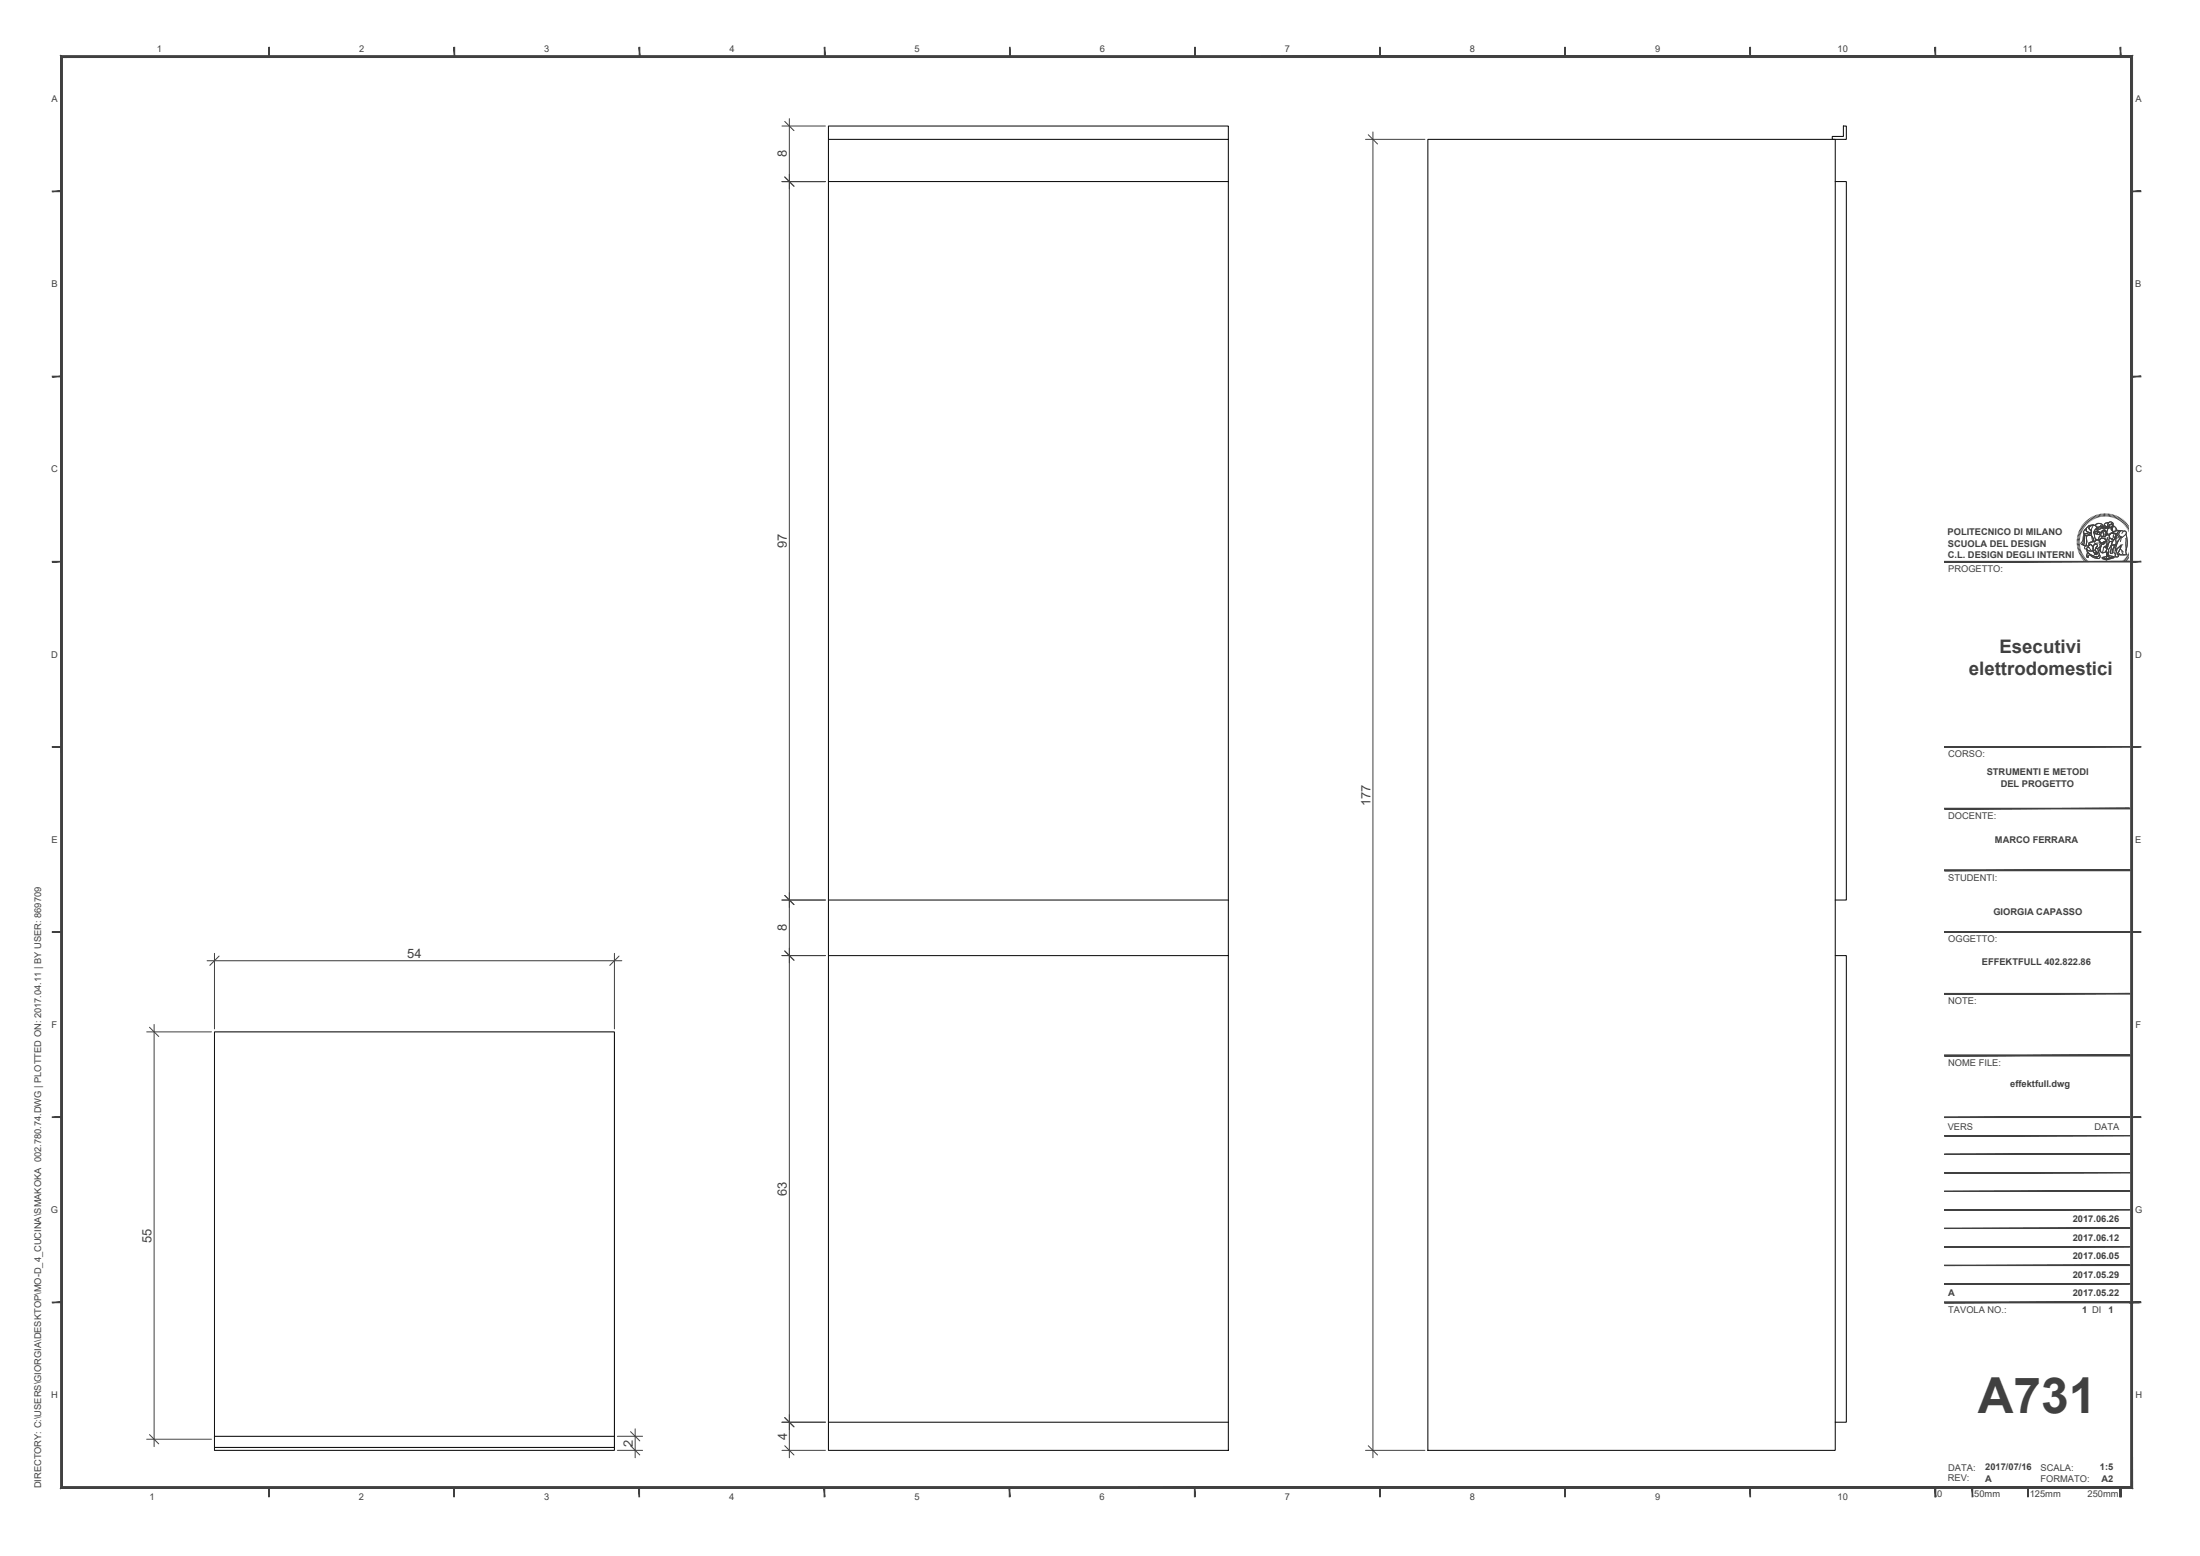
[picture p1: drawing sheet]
<svg xmlns="http://www.w3.org/2000/svg" width="594mm" height="420mm" viewBox="0 0 594 420" stroke-linecap="round" stroke-linejoin="round" font-family="sans-serif">
<!-- layer: 0 -->
<path d="M223.7 37.6h108v354h-108zM385.6 37.6h110v354h-110zM223.7 49h108M223.7 243h108M223.7 258h108M57.9 388.6v-110h108v110M57.9 387.8h108M223.7 384h108" fill="none" stroke="#000" stroke-width=".27"/>
<!-- layer: Layer1 -->
<path d="M223.7 37.6v-3.6h108v3.6M494.8 36.8h3v-2.8h.8v3.6h-3.8zM495.6 49h3v194h-3M495.6 258h3v126h-3" fill="none" stroke="#000" stroke-width=".27"/>
<!-- layer: costr -->
<path d="M57.9 387.8v3.8h108v-3M57.9 390.8h108" fill="none" stroke="#000" stroke-width=".27"/>
<!-- layer: G-ANNO-TEXT -->
<g fill="none" stroke="#404040" stroke-width=".27">
<path d="M211.2 34h11.7M213.2 32v361.6M368.7 37.6h16.1M370.7 35.6v358M211.2 49h11.7M55.9 259.4h112M57.9 257.4v20.4M165.9 257.4v20.4M211.2 258h11.7M211.2 243h11.7M39.6 278.6h17.5M41.6 276.6v114"/>
<path d="M39.6 388.6h17.5M166.7 391.6h6.8M166.7 387.8h6.8M171.5 385.8v7.8M211.2 391.6h11.7M211.2 384h11.7M368.7 391.6h16.1"/>
</g>
<!-- layer: 0 -->
<g fill="none" stroke="#404040" stroke-width=".27">
<path d="M211.9 32.8l2.5 2.5M369.5 36.4l2.5 2.5M211.9 47.8l2.5 2.5M59.2 258.2l-2.5 2.5M167.2 258.2l-2.5 2.5M211.9 256.8l2.5 2.5M211.9 241.8l2.5 2.5M40.4 277.4l2.5 2.5M40.4 387.4l2.5 2.5M170.3 390.4l2.5 2.5M170.3 386.6l2.5 2.5M211.9 390.4l2.5 2.5"/>
<path d="M211.9 382.8l2.5 2.5M369.5 390.4l2.5 2.5"/>
</g>
<!-- layer: G-ANNO-LOGO -->
<g fill="none" stroke="#404040" stroke-width=".27">
<path d="M564.6 139.8l.3 .6M564.9 139.6l.3 .6M565.2 139.5l.3 .6M565.5 139.3l.3 .7M565.9 139.2l.2 .6M566.2 139.1l.2 .6M566.5 139l.2 .6M566.9 138.9l.1 .6M567.2 138.8l.1 .7M567.6 138.8l.1 .6M567.9 138.7l.1 .7M568.3 138.7v.7"/>
<path d="M568.6 138.7v.7M569 138.7v.7M569.4 138.8l-.1 .6M569.7 138.8l-.1 .7M570.1 138.9l-.2 .6M570.4 139l-.2 .6M570.8 139.1l-.2 .6M571.1 139.2l-.2 .6M571.4 139.3l-.2 .6M571.8 139.4l-.3 .6M572.1 139.6l-.3 .6M572.4 139.8l-.4 .6"/>
<path d="M572.7 140l-.4 .5M560.9 146.3l.6 .1M560.9 146h.6M560.9 145.6l.7 .1M560.9 145.3l.7 .1M561 144.9l.7 .2M561.1 144.6l.6 .1M561.2 144.2l.6 .2M561.3 143.9l.6 .2M561.4 143.6l.6 .2M561.5 143.2l.6 .3M561.5 146.7h-.6"/>
<path d="M561.6 147l-.7 .1M561.6 147.3l-.7 .1M561.7 147.6l-.7 .2M561.7 142.9l.6 .3M561.7 148l-.6 .1M561.8 148.3l-.7 .2M561.9 142.6l.5 .3M561.9 148.6l-.7 .2M562 148.9l-.6 .2M562 142.3l.6 .3M562.1 149.2l-.6 .3M562.2 142l.6 .4"/>
<path d="M562.3 149.5l-.6 .3M562.4 149.8l-.6 .3M562.4 141.7l.6 .4M562.6 150.1l-.6 .3M562.7 141.4l.5 .5M562.7 144h.9a.56 .56 0 0 0 .9 .1l.2-.2v.2a.31 .31 0 0 1 0 .5 .31 .31 0 0 1-.5 0 1.15 1.15 0 0 1-1.5-.5zM562.8 150.3l-.6 .4M562.8 144v.4M562.9 141.2l.5 .4M562.9 144.5l-.2 .6-.1 1.2-.4 .7 .4 .2M563 150.6l-.6 .4M563.1 142.9l.3-.2-.1 .5 .2 .4 1.1 .4a.57 .57 0 0 1-.9 .1h-.7l-.4-.3v-.2z"/>
<path d="M563.2 140.9l.4 .5M563.2 150.9l-.6 .4M563.2 144.5l-.1 .1a2.13 2.13 0 0 0-.3 1.9l-.2 .7 .7 .2M563.2 144.5l.4 .1-.2 .5v2.2l-.3 .1-.5-.3 .2-.7 .1-1.3zM563.4 142.7l-.8 1 .4 .4 .6-.1a.6 .6 0 0 0 .9 0l.2-.1M563.4 151.1l-.5 .4M563.4 140.7l.5 .5M563.4 148.1a.73 .73 0 0 0 .9 .7l.9-.2M563.5 142.4l.6-.4 1.3-.2-1 .3a.56 .56 0 0 0-.3 .7 .56 .56 0 0 0 .6 .4l-.1 .8-1.1-.4-.2-.4zM563.6 148.5l.1 .6 .7 .6 1.9 .9M563.6 148.5l1.2 .3a.35 .35 0 0 1 .5-.1 .35 .35 0 0 1 .1 .5l.2 .2v.2l.2-.2 .3 .4-.2-.5 .4 .4-.2-.5 .4 .1-.8-.7 .3-.7 .4 .2 .5 1.4-.2 .6-.8 .2-1.4-.5-.8-.8zM563.6 151.3l-.5 .5"/>
<path d="M563.6 144.6h.5a.6 .6 0 0 1 .6-.1 .6 .6 0 0 1 .3 .6l.3 .6v.5l-1.2 .4 .2 .5-.4 .5-.4-.2-.1-.4v-1.9zM563.6 144.6l-.2 .5 .1 2.3M563.7 140.4l.4 .6M563.7 149.1l.8 .7 1.4 .5h.6l.4-.5 .2 .7-.5 .3-.9-.1-1.4-.9-.5 .3 .2 .2-.3 .2-.3-.4zM563.7 149.1l-.3 1 .3 .4 .3-.2-.2-.2 .5-.3 1.1 .8 1.3 .2 .4-.3-.2-.7M563.8 151.5l-.4 .6M563.9 147.6l-.5-.2-.4 .2a.35 .35 0 0 0-.1 .4 .35 .35 0 0 0 .3 .2l.9-.3 .5 .5M564 140.2l.4 .6M564.1 151.8l-.4 .5M564.1 146.6l1.2-.4 .3 .1 .4-.5 .9 .2 .5 1.1-.1 .4-.7 .5a.34 .34 0 0 1-.6-.1 .34 .34 0 0 1 .4-.5l-.1-.2a.59 .59 0 0 0-.7-.3 .59 .59 0 0 0-.3 .7l-.8-.6h-.4zM564.1 147.2a.44 .44 0 0 1 .5-.2 .44 .44 0 0 1 .4 .4l.3 .2-.1 1-.9 .2a.57 .57 0 0 1-.7-.2 .57 .57 0 0 1-.1-.6l.6-.1-.2-.3zM564.3 140l.3 .6"/>
<path d="M564.3 152l-.4 .5M564.4 142.1l.9-.3 .5 .1a.81 .81 0 0 1-.2 1.4l-.2 .4 .2 .7a.91 .91 0 0 0 .5 1.2l.2 .2-.5 .1-.1 .4-.4-.1v-.5l-.6-1.3v-1.2l-.2-.1a.55 .55 0 0 1-.4-.4 .55 .55 0 0 1 .3-.6zM564.5 146.9l.7 .7M564.5 147l-.1 .1a.49 .49 0 0 0-.4 .2 .49 .49 0 0 0 .1 .6M564.6 152.2l-.4 .5M564.8 144.5l-1.4 .1a.68 .68 0 0 0-.8 .1 .68 .68 0 0 0-.1 .8l-.1 .5-.5 .7 .3 .3M564.9 152.3l-.4 .6M564.9 144.9l.2 1.4M565.1 142.1l-.4 1.1 .1 1.3 .4 .9 .2 .9h.3l.1-.4 .5-.1-.2-.2a1.13 1.13 0 0 1-.6-1.4l-.1-.5 .7-1.2v-.3l-.4-.4-1.5 .1-.8 .7v.9l1.2 .4M565.2 152.5l-.4 .6M565.3 146.2l-1.1 .4-.1 .4 .2 .1M565.4 141.8l-1 .3a.56 .56 0 0 0-.3 .6 .56 .56 0 0 0 .6 .5"/>
<path d="M565.4 152.6l-.3 .7M565.6 146.9h.3a.4 .4 0 0 1 .5 .3 .4 .4 0 0 1-.3 .5l-.4 1 .8 .7-.4-.2 .2 .5-.4-.4 .2 .5-.3-.4-.2 .2v-.2l-.3-.5a2.23 2.23 0 0 1 .3-2zM565.6 146.9h.3a.4 .4 0 0 1 .5 .3 .4 .4 0 0 1-.3 .5l-.4 1 .8 .7-.4-.2 .2 .5-.4-.4 .2 .5-.3-.4-.2 .2v-.2l-.3-.5a2.25 2.25 0 0 1 .3-2zM565.7 143.7l.7-.3 .3 .2a.32 .32 0 0 0-.4 .2 .32 .32 0 0 0 0 .4h.2l-.6-.1zM565.7 143.1l.9-.3-.1 .5-1.1 .5zM565.7 143.7l.2 .4 .6 .1M565.7 152.8l-.2 .6M565.8 141.9l.8-.6 .9 .2 .3 .4-.1 .3-.5-.2-.5 .4-.6-.2M565.9 141.6l.5-.3h.6l.7 .3 .2 .4-.2 .2-.5-.2-.1 .2-.6 .2-.7-.5zM566 152.9l-.2 .6M566.1 142.2l.6 .2 .6-.5 .3 .3-.2 .5-.4 .2-.4-.1-.6 .1zM566.3 145.8l.6 .2 .4 .7 .1 .6-.4 .4"/>
<path d="M566.3 153l-.2 .7M566.4 143.7h.8l-.2 .4a.29 .29 0 0 1-.2 .3 .29 .29 0 0 1-.4-.2zM566.4 148.1l.5 1.6-.3 .5-.7 .1M566.4 143.4l.3 .2M566.5 143.1l-.1 .2-1 .5M566.5 146.7l-.8 .2M566.6 142.8l-.4 .5M566.7 153.1l-.2 .7M566.7 146.3l.7 .6M566.8 143.7a.36 .36 0 0 0-.5 .3 .36 .36 0 0 0 .5 .3l.2-.5 .2-.1-.6 .1M566.8 146.8a.7 .7 0 0 1 .2 .9 .7 .7 0 0 1-1 .2M566.9 146v-.3l.6-.4 1 .3 .2 .6h-.4l-1 .4 .6 .4 .4-.3 .4-.7-.2-.5-1.1-.2-.5 .7-.2-.1 .2-1.1 .3-.2 .2 .2h1.1l.5-.4v-.3l.6 .2 .1 1-.2 .5 .1 .6-.3 .5-.4 .2-.2 .5h-.4l.3 .3 .3-.1v.4l.1-.2-.3 .8a.55 .55 0 0 1-.7 .5l-.5-.1-.6-.6 .3-.6 .2-1.1"/>
<path d="M566.9 145.8l.6-.5 .6 .1 .5 .4a.29 .29 0 0 1 .2 .4 .29 .29 0 0 1-.5 0l-1.1 .6zM566.9 148.6l.8 .7M567 153.2l-.2 .6M567.1 142.7v.1M567.2 142.3l.2 .1M567.2 144.6l-.4 .6-.1 .7M567.2 148v.9M567.2 142.4h.1M567.3 153.2l-.1 .7M567.3 146.6l1.2-.4-.2 .5-.4 .3-.5-.2zM567.3 147.4l-.3 1-.4 .4M567.5 146.8h-.1"/>
<path d="M567.6 142.5l.8-.2 .2 .4-.4 .1zM567.6 142.2l-.2 .5-.4 .2-.4-.2-.6 .2M567.6 153.3l-.1 .7M567.7 150.5l2-.4 1.1 .2-2 .6zM567.7 150.5l1.1 .4v.3l-1.1-.4zM567.7 143.3l.7-.2 .3 .2 .3 .7-.1 .6-.3-.2 .2-.3-.1-.5-.5-.4-.4 .3 .2 1.3h-.5l-.3-.2zM567.9 143.3l.4-.1 .3 .2 .1 1a.47 .47 0 0 1-.7 .4zM567.9 153.3v.7M568 142.3a.39 .39 0 0 1 .5-.3 .39 .39 0 0 1 .2 .6l-.1 .1M568 146.8l.1 .1M568 147.7l-.3 1.6 1.1-.2M568.1 142.1a.42 .42 0 0 1 .6-.1 .42 .42 0 0 1-.1 .6l-.2-.2a.23 .23 0 0 1-.4 0 .23 .23 0 0 1 .1-.3z"/>
<path d="M568.1 146.4l.1 .1M568.1 146.7l.1 .1M568.2 146.5h-.1M568.2 143.5v.1M568.3 153.3l-.1 .7M568.3 143.5l-.2 .1M568.4 142.5l-.3-.2-.5 .2 .6 .3 .4-.1-.2-.4v.2M568.4 144.8v.7M568.4 147.5l.3 .1 .2-.5 .4-.2-.4 1.3v-.4l-.3 .1zM568.5 146.3l-.2 .4-.3 .3-.5-.3M568.5 143.4l.2 .2-.1 .1M568.6 153.3v.7"/>
<path d="M568.6 143.5l-.3-.3-.4 .2 .2 1.2a.45 .45 0 0 1-.7 .1 .45 .45 0 0 1 0-.7l.4-.8 .5-.1 .6 .5 .1 .8-.2 .2-.2-.4M568.7 143.8l-.2 .1M568.7 143.7l.1 .2a.44 .44 0 0 1-.3 .4 .44 .44 0 0 1-.5-.1M568.7 144.5l-.3 .3h-.4M568.8 150.9l2-.6v.3l-2 .6zM568.8 150.9v.3M568.8 142.6l.1-.1a.48 .48 0 0 1 .2 .8l-.2 .4M568.9 147.1h.1M568.9 147.7l-.1 .5 .2-.2M568.9 153.3l.1 .7M568.9 142.1l.1 .4M569 144.1l-.1-.4 .2-.5a.38 .38 0 0 0 .1-.4 .38 .38 0 0 0-.3-.3l-.7-.8 .4-.4 .3-.1a.24 .24 0 0 1 .4-.1 .24 .24 0 0 1-.1 .4v1.2l.3-.5a.39 .39 0 0 0 .3 .4 .39 .39 0 0 0 .4-.2l-.1 .6 .1 .1 .1-.2 .1 .3a.34 .34 0 0 1 .2 .4 .34 .34 0 0 1-.3 .3l-.7 .4"/>
<path d="M569.1 147.4l-.2 .3v-.2M569.1 144.3l.4 .3M569.1 145.1l-.2 1.4M569.2 149.1h.1l.2 1-.3-.5-.4 .7zM569.2 146.3l-.4 .3v.5M569.2 153.3l.1 .7M569.3 146.9l-.4 .2-.2 .5h-.4l.3 .3 .3-.1M569.3 145.2l-.4 .8M569.4 141.2l.7-.3 .4 .2 .1 .4v.8l-.4 .8 .2-1.3-.2-.4-.5 .2-.3 1.1h-.2l-.1-.8zM569.4 141.2l-.8 .1-.3 .6M569.5 141.1l.6-.2 .4 .2 .1 .4v.8l-.4 .8v-.7l.3-.4-.3-.6-.5 .2-.3 1.1h-.2l-.1-.8zM569.5 142.2a.38 .38 0 0 0 .3 .4 .38 .38 0 0 0 .4-.2"/>
<path d="M569.6 153.3l.1 .6M569.6 144.3l.9-.4 .6 .1a.69 .69 0 0 1 .6 .7 .69 .69 0 0 1-.6 .7l-.3 .3-.5 .1-.7-.8zM569.6 141.9l.3 .1M569.7 141.6l.5-.2 .3 .6-.3 .4a.46 .46 0 0 1-.7-.1 .46 .46 0 0 1 .2-.7zM569.7 146.3l.8-.1-.5 1.2-.6 1v.4a.22 .22 0 0 1 .1 .3 .22 .22 0 0 1-.3 0l-.3 .6-.2-.9zM569.7 146.3l-1 2.6 .2 .9-.1 .8 .4-1 .3 .9-.2-1.4-.4 .7M569.7 142.4h.1M569.7 145.3l-.2 .5 .1 .5 1-.2 .4-.6M569.7 142h.1M569.8 142.3h.1M569.9 153.2l.1 .7M570.1 142.1l.2 .1"/>
<path d="M570.2 147.2h.2a.38 .38 0 0 1 .5 .1 .38 .38 0 0 1-.1 .5l-.4 .7v.5a.27 .27 0 0 1 .1 .3 .27 .27 0 0 1-.4 .1l-.3-.2zM570.2 142.1l-.1 .1M570.2 153.1l.2 .7M570.3 142.9l.4 .7M570.4 145.4h.1M570.5 143.8l.8-.4 1-.1-.7 .9zM570.5 146.2l-.5 1.2-.6 1-.1 .8M570.5 153.1l.2 .6M570.6 145.3l-.3 .1M570.6 142l.6 .4 .6 .8a1.03 1.03 0 0 1-1.4 .1zM570.6 142l.6 .4 .3 .6M570.6 145.7h-.1"/>
<path d="M570.8 153l.2 .6M570.8 150.3v.3l-2 .6-1.1-.4v-.3l1.1 .4 2-.6a6.2 6.2 0 0 0-3.1 .2M570.9 147.2l-.5 1.3v.5a.26 .26 0 0 1 .1 .4 .26 .26 0 0 1-.4 0l-.3-.2 .3-1.9M571.1 152.9l.3 .6M571.2 145l-.1 .4M571.2 145.2l.3 .1-.2 1.8-1.2 .1 .4-1.1zM571.2 144l.3 .1 .2 .4M571.2 142.8l.6 .4M571.3 147.1l-1.2 .2M571.3 148.5l-.1 .2 .3 .2M571.4 152.7l.3 .6M571.5 145.3l-.2 1.7-.5 1.5 .2 1 .3 .2"/>
<path d="M571.6 148.2l1.1-1-.1 .9-.7 1.3 .2 .8-.6 .2a.32 .32 0 0 1-.4-.3 .32 .32 0 0 1 .2-.4zM571.6 144.2l.1-.2a1.03 1.03 0 0 1 1.6-.5h.7a.55 .55 0 0 1-.1 .9l-.8 .6a1.15 1.15 0 0 1-1.4-.6M571.7 144.4l-1 1.4h-.4l-.6-.5v-.7l.3-.5 .7-.1 .2 .3-.3 .8 .3-.1 .4-.4-.1-.5-.7-.3-.4 .2-.5 .3v.5M571.7 152.6l.3 .6M571.7 146v.6M572 152.4l.4 .6M572.2 145.2l-.9 .1M572.2 149.4l.6 .4M572.3 152.2l.4 .6M572.4 143.3h-1l-1 .5M572.6 152.1l.3 .5M572.6 148.2l.8 .9"/>
<path d="M572.6 143.4l.8 .1a.58 .58 0 0 1 .7 .1 .58 .58 0 0 1 0 .8l.3 2-.3 2.6 .3 .8h-2a.45 .45 0 0 1-.6-.2 .45 .45 0 0 1 .3-.6l.6-1.8-1.5 1.4 .5-1.8a2.03 2.03 0 0 1 1.3-1.7h.1a.9 .9 0 0 1-.9-.7 .9 .9 0 0 1 .4-1zM572.6 145.2l-.9 1.4-.5 2 1.5-1.3 .5-.2M572.7 143.3l-.1 .1a.9 .9 0 0 0-.4 1 .9 .9 0 0 0 .9 .7M572.7 147.2l-.2 1-.6 1.2 .2 .8-.6 .2a.33 .33 0 0 1-.4-.3 .33 .33 0 0 1 .2-.4l.3-1.5M572.8 151.9l.4 .5M572.8 145.2l-.2 1M573 148.7l.2 .8 .4 .3M573 140.2l-.4 .5M573.1 151.7l.4 .5M573.2 143.7l-.2 .3M573.3 140.4l-.5 .5M573.3 151.5l.5 .4"/>
<path d="M573.5 151.2l.5 .5M573.5 140.6l-.4 .5M573.8 151l.5 .4M573.8 140.8l-.5 .5M574 150.7l.5 .5M574 145.4l.1 3.3M574.1 141.1l-.5 .5M574.1 144.3l.3 1.7-.3 2.9 .3 .9h-2.5M574.2 150.5l.5 .4M574.3 141.4l-.5 .4M574.4 150.2l.5 .4M574.5 141.6l-.5 .5"/>
<path d="M574.5 149.9l.6 .4M574.7 149.6l.6 .4M574.7 141.9l-.5 .4M574.8 149.4l.6 .2M574.9 142.2l-.5 .4M575 149.1l.6 .2M575.1 148.8l.6 .2M575.1 142.5l-.5 .4M575.2 148.4l.6 .2M575.3 148.1l.6 .2M575.3 142.8l-.6 .3M575.3 147.8l.7 .2"/>
<path d="M575.4 147.5l.7 .1M575.5 147.2l.6 .1M575.5 143.1l-.7 .3M575.5 146.9h.7M575.5 146.6h.7M575.6 143.5l-.6 .2M575.7 143.8l-.6 .2M575.9 144.1l-.7 .2M575.9 144.5l-.6 .2M576 144.8l-.6 .2M576.1 145.2l-.7 .1M576.1 145.5l-.6 .1"/>
<path d="M576.2 145.9h-.7M576.2 146.3h-.7"/>
</g>
<!-- layer: G-ANNO-TTLB -->
<g fill="#fff" stroke="#fff" stroke-width=".27">
<path d="M550.1 151.7l30.7 4.3-5.7-4.3zM550.1 151.7l30.7 4.3h-30.7z"/>
<path d="M575.1 137.1h5.7l-5.7 14.6zM580.8 137.1l-5.7 14.6 5.7 4.3z"/>
</g>
<path d="M550.1 151.7h25v-14.6h5.7v18.9h-30.7z" fill="none" stroke="#fff" stroke-width=".27"/>
<g fill="#404040" stroke="#404040" stroke-width=".27">
<path d="M575.1 351.8h2.5v-.2zM575.1 351.6h2.5l-2.5 .2z"/>
<path d="M525.1 351.6v.2l50-.2zM525.1 351.8l50-.2v.2z"/>
<path d="M525.1 351.6v.2l50-.2zM525.1 351.8l50-.2v.2z"/>
<path d="M525.1 346.6h50zM525.1 346.7l50-.1z"/>
<path d="M525.1 341.6h50zM525.1 341.7l50-.1z"/>
<path d="M525.1 336.6h50zM525.1 336.7l50-.1z"/>
<path d="M525.1 331.6h50zM525.1 331.7l50-.1z"/>
<path d="M525.1 326.6h50zM525.1 326.7l50-.1z"/>
<path d="M525.1 321.6h50zM525.1 321.7l50-.1z"/>
<path d="M525.1 316.6h50zM525.1 316.7l50-.1z"/>
<path d="M525.1 311.6h50zM525.1 311.7l50-.1z"/>
<path d="M525.1 218.4h50v-.2zM525.1 218.2h50l-50 .2z"/>
<path d="M525.1 235.1h50v-.2zM525.1 234.9h50l-50 .2z"/>
<path d="M525.1 234.9v.2l50-.2zM525.1 235.1l50-.2v.2z"/>
<path d="M525.1 251.6v.2l50-.2zM525.1 251.8l50-.2v.2z"/>
<path d="M525.1 151.8h50v-.2zM525.1 151.6h50l-50 .2z"/>
<path d="M525.1 251.6v.2l50-.2zM525.1 251.8l50-.2v.2z"/>
<path d="M525.1 268.3v.1l50-.1zM525.1 268.4l50-.1v.1z"/>
<path d="M525.1 251.6v.2l50-.2zM525.1 251.8l50-.2v.2z"/>
<path d="M525.1 251.6v.2l50-.2zM525.1 251.8l50-.2v.2z"/>
<path d="M525.1 201.8h50v-.2zM525.1 201.6h50l-50 .2z"/>
<path d="M525.1 284.9v.2l50-.2zM525.1 285.1l50-.2v.2z"/>
<path d="M525.1 284.9v.2l50-.2zM525.1 285.1l50-.2v.2z"/>
<path d="M525.1 306.6h50zM525.1 306.7l50-.1z"/>
<path d="M525.1 301.6v.2l50-.2zM525.1 301.8l50-.2v.2z"/>
<path d="M575.1 351.8h2.5v-.2zM575.1 351.6h2.5l-2.5 .2z"/>
<path d="M522.5 401.7v2.5h.2zM522.5 401.7h.2v2.5z"/>
<path d="M532.5 401.7l.2 2.5v-2.5zM532.5 401.7l.2 2.5h-.2z"/>
<path d="M547.5 401.7l.2 2.5v-2.5zM547.5 401.7l.2 2.5h-.2z"/>
<path d="M572.4 401.7l.5 2.5v-2.5zM572.4 401.7l.5 2.5h-.5z"/>
<path d="M422.5 12.8l.2 2.5v-2.5zM422.5 12.8l.2 2.5h-.2z"/>
<path d="M16.4 15l.5 386.4v-385.9zM16.4 15l.5 386.4-.5 .5zM16.9 401.4l-.5 .5 559-.5zM16.4 401.9l559-.5 .5 .5zM575.4 15.5v385.9l.5 .5zM575.4 15.5l.5-.5v386.9zM16.9 15.5h558.5l.5-.5zM16.4 15h559.5l-559 .5z"/>
<path d="M372.5 12.8l.2 2.5v-2.5zM372.5 12.8l.2 2.5h-.2z"/>
<path d="M472.5 12.8l.2 2.5v-2.5zM472.5 12.8l.2 2.5h-.2z"/>
<path d="M522.5 12.8l.2 2.5v-2.5zM522.5 12.8l.2 2.5h-.2z"/>
<path d="M14.1 101.8h2.5v-.2zM14.1 101.6h2.5l-2.5 .2z"/>
<path d="M14.1 51.8h2.5v-.2zM14.1 51.6h2.5l-2.5 .2z"/>
<path d="M14.1 201.8h2.5v-.2zM14.1 201.6h2.5l-2.5 .2z"/>
<path d="M14.1 251.8h2.5v-.2zM14.1 251.6h2.5l-2.5 .2z"/>
<path d="M14.1 301.8h2.5v-.2zM14.1 301.6h2.5l-2.5 .2z"/>
<path d="M14.1 351.8h2.5v-.2zM14.1 351.6h2.5l-2.5 .2z"/>
<path d="M14.1 151.8h2.5v-.2zM14.1 151.6h2.5l-2.5 .2z"/>
<path d="M322.6 12.8l.2 2.5v-2.5zM322.6 12.8l.2 2.5h-.2z"/>
<path d="M272.6 12.8l.2 2.5v-2.5zM272.6 12.8l.2 2.5h-.2z"/>
<path d="M222.6 12.8l.2 2.5v-2.5zM222.6 12.8l.2 2.5h-.2z"/>
<path d="M172.6 12.8l.2 2.5v-2.5zM172.6 12.8l.2 2.5h-.2z"/>
<path d="M122.6 12.8l.2 2.5v-2.5zM122.6 12.8l.2 2.5h-.2z"/>
<path d="M72.6 12.8l.2 2.5v-2.5zM72.6 12.8l.2 2.5h-.2z"/>
<path d="M422.5 401.7l.2 2.5v-2.5zM422.5 401.7l.2 2.5h-.2z"/>
<path d="M372.5 401.7l.2 2.5v-2.5zM372.5 401.7l.2 2.5h-.2z"/>
<path d="M472.5 401.7l.2 2.5v-2.5zM472.5 401.7l.2 2.5h-.2z"/>
<path d="M522.5 401.7l.2 2.5v-2.5zM522.5 401.7l.2 2.5h-.2z"/>
<path d="M322.5 401.7l.2 2.5v-2.5zM322.5 401.7l.2 2.5h-.2z"/>
<path d="M272.5 401.7l.2 2.5v-2.5zM272.5 401.7l.2 2.5h-.2z"/>
<path d="M222.5 401.7l.2 2.5v-2.5zM222.5 401.7l.2 2.5h-.2z"/>
<path d="M172.5 401.7l.2 2.5v-2.5zM172.5 401.7l.2 2.5h-.2z"/>
<path d="M122.5 401.7l.2 2.5v-2.5zM122.5 401.7l.2 2.5h-.2z"/>
<path d="M72.5 401.7l.2 2.5v-2.5zM72.5 401.7l.2 2.5h-.2z"/>
<path d="M572.5 12.8l.2 2.5v-2.5zM572.5 12.8l.2 2.5h-.2z"/>
<path d="M572.5 401.7l.2 2.5v-2.5zM572.5 401.7l.2 2.5h-.2z"/>
<path d="M575.6 101.6v.2l2.5-.2zM575.6 101.8l2.5-.2v.2z"/>
<path d="M575.6 51.6v.2l2.5-.2zM575.6 51.8l2.5-.2v.2z"/>
<path d="M575.6 201.6v.2l2.5-.2zM575.6 201.8l2.5-.2v.2z"/>
<path d="M575.6 251.6v.2l2.5-.2zM575.6 251.8l2.5-.2v.2z"/>
<path d="M575.6 301.6v.2l2.5-.2zM575.6 301.8l2.5-.2v.2z"/>
<path d="M575.6 351.6v.2l2.5-.2zM575.6 351.8l2.5-.2v.2z"/>
<path d="M575.6 151.6v.2l2.5-.2zM575.6 151.8l2.5-.2v.2z"/>
</g>
<text font-size="13.4" fill="#404040" x="534.1" y="381.5">A731</text>
<g font-size="5" fill="#404040">
<text x="539.9" y="176.4">Esecutivi</text>
<text x="531.7" y="182.4">elettrodomestici</text>
</g>
<g font-size="3.5" fill="#404040">
<text x="212.5" y="42.5" transform="rotate(-90 212.5 42.5)">8</text>
<text x="212.5" y="148" transform="rotate(-90 212.5 148)">97</text>
<text x="370.1" y="217.7" transform="rotate(-90 370.1 217.7)">177</text>
<text x="212.5" y="251.5" transform="rotate(-90 212.5 251.5)">8</text>
<text x="110" y="258.7">54</text>
<text x="212.5" y="323" transform="rotate(-90 212.5 323)">63</text>
<text x="41" y="335.6" transform="rotate(-90 41 335.6)">55</text>
<text x="212.5" y="388.7" transform="rotate(-90 212.5 388.7)">4</text>
<text x="170.9" y="390.7" transform="rotate(-90 170.9 390.7)">2</text>
</g>
<g font-size="2.5" fill="#404040">
<text x="42.3" y="14.1">1</text>
<text x="97" y="14.1">2</text>
<text x="147" y="14.1">3</text>
<text x="197" y="14.1">4</text>
<text x="247" y="14.1">5</text>
<text x="297" y="14.1">6</text>
<text x="346.9" y="14.1">7</text>
<text x="396.9" y="14.1">8</text>
<text x="446.9" y="14.1">9</text>
<text x="496.2" y="14.1">10</text>
<text x="546.2" y="14.1">11</text>
<text x="13.9" y="27.6">A</text>
<text x="576.7" y="27.6">A</text>
<text x="13.9" y="77.6">B</text>
<text x="576.6" y="77.6">B</text>
<text x="13.8" y="127.6">C</text>
<text x="576.6" y="127.6">C</text>
<text x="525.9" y="144.6">POLITECNICO DI MILANO</text>
<text x="526" y="147.6">SCUOLA DEL DESIGN</text>
<text x="526" y="150.7">C.L. DESIGN DEGLI INTERNI</text>
<text x="526.1" y="154.5">PROGETTO:</text>
<text x="13.8" y="177.6">D</text>
<text x="576.6" y="177.6">D</text>
<text x="526.1" y="204.5">CORSO:</text>
<text x="536.5" y="209.3">STRUMENTI E METODI</text>
<text x="540.3" y="212.4">DEL PROGETTO</text>
<text x="526.1" y="221.1">DOCENTE:</text>
<text x="13.9" y="227.6">E</text>
<text x="538.7" y="227.6">MARCO FERRARA</text>
<text x="576.6" y="227.6">E</text>
<text x="526.1" y="237.8">STUDENTI:</text>
<text x="538.3" y="247.2">GIORGIA CAPASSO</text>
<text x="526.1" y="254.5">OGGETTO:</text>
<text x="535.2" y="260.6">EFFEKTFULL 402.822.86</text>
<text x="526.1" y="271.1">NOTE:</text>
<text x="13.9" y="277.6">F</text>
<text x="576.7" y="277.6">F</text>
<text x="526.1" y="287.8">NOME FILE:</text>
<text x="542.8" y="293.5">effektfull.dwg</text>
<text x="526" y="305.1">VERS</text>
<text x="565.6" y="305.1">DATA</text>
<text x="13.7" y="327.6">G</text>
<text x="576.6" y="327.6">G</text>
<text x="559.7" y="335.1">2017.06.12</text>
<text x="559.7" y="330.1">2017.06.26</text>
<text x="559.7" y="340.1">2017.06.05</text>
<text x="559.7" y="345.1">2017.05.29</text>
<text x="526.1" y="350.1">A</text>
<text x="559.7" y="350.1">2017.05.22</text>
<text x="526.1" y="354.6">TAVOLA NO.:</text>
<text x="562.3" y="354.6">1 DI</text>
<text x="569.4" y="354.6">1</text>
<text x="13.8" y="377.6">H</text>
<text x="576.6" y="377.6">H</text>
<text x="11.1" y="401.9" transform="rotate(-90 11.1 401.9)">DIRECTORY: C:\USERS\GIORGIA\DESKTOP\MO-D_4_CUCINA\SMAKOKA 002.780.74.DWG | PLOTTED ON: 2017.04.11 | BY USER: 869709</text>
<text x="526" y="400">REV:</text>
<text x="526.1" y="397.1">DATA:</text>
<text x="536.1" y="400.1">A</text>
<text x="536.1" y="397">2017/07/16</text>
<text x="551" y="397.1">SCALA:</text>
<text x="551" y="400.1">FORMATO:</text>
<text x="567" y="397">1:5</text>
<text x="567.5" y="400.1">A2</text>
<text x="40.4" y="405.1">1</text>
<text x="96.9" y="405.1">2</text>
<text x="146.9" y="405.1">3</text>
<text x="196.9" y="405.1">4</text>
<text x="246.9" y="405.1">5</text>
<text x="296.9" y="405.1">6</text>
<text x="346.9" y="405.1">7</text>
<text x="396.9" y="405.1">8</text>
<text x="446.9" y="405.1">9</text>
<text x="496.2" y="405.1">10</text>
<text x="523.1" y="404.2">0</text>
<text x="533.1" y="404.2">50mm</text>
<text x="548.1" y="404.2">125mm</text>
<text x="563.7" y="404.2">250mm</text>
</g>
</svg>
